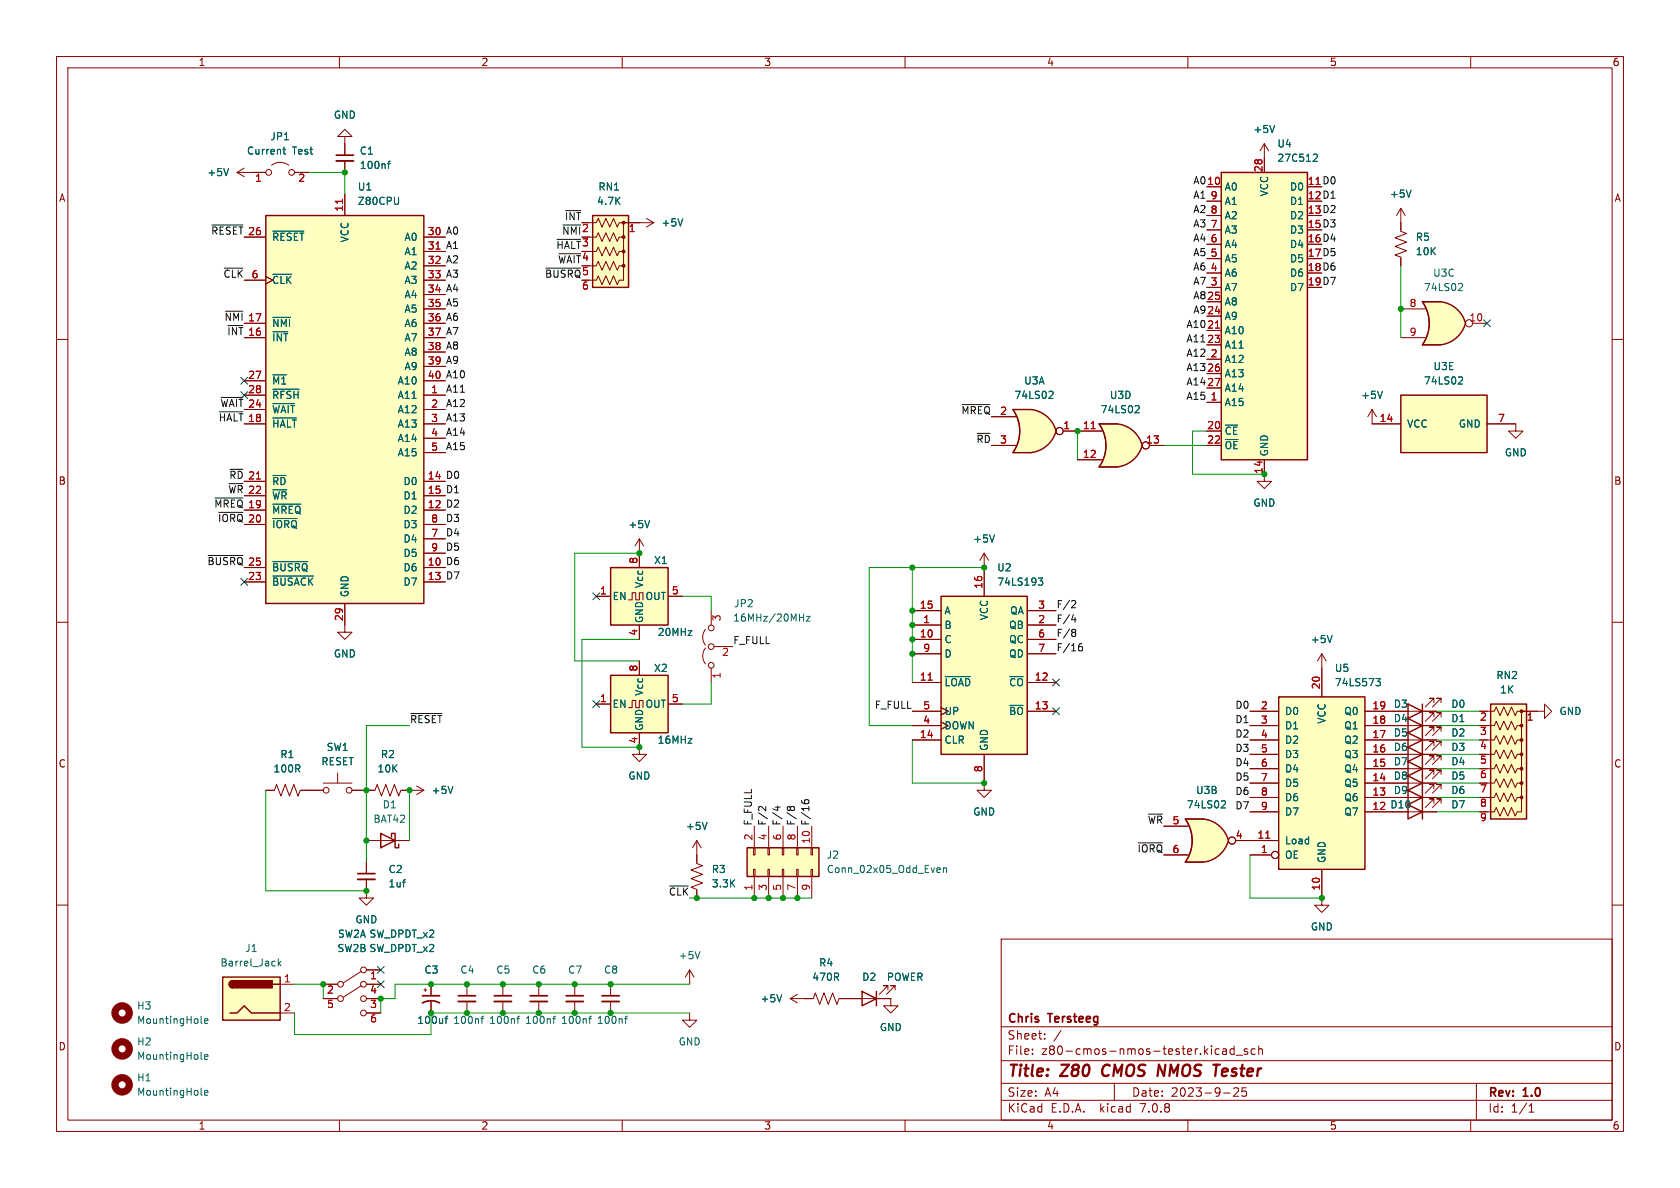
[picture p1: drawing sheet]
<svg xmlns="http://www.w3.org/2000/svg" width="297mm" height="210mm" viewBox="0 0 297 210" stroke-linecap="round" stroke-linejoin="round" font-family="sans-serif">
<g fill="none" stroke="#840000" stroke-width=".18">
<path d="M10 10h277v190h-277zM12 12h273v186h-273zM60 10v2M110 10v2M160 10v2M210 10v2M260 10v2M41.9 30.5h5.1M41.9 30.5l1.3 .7M43.2 29.7l-1.3 .8M48 29.2a2.54 2.54 0 0 1 3.1 0M52.1 30.5h2.5"/>
<path d="M61 24.1h1.2l-1.2-1.2-1.3 1.2h1.3v3.3M61 28.4v2.1M61 34.3v3.8M213.4 33h2.5M213.4 38.1h2.5M213.4 35.6h2.5M223.5 25.4l-.7 1.3M223.5 25.4v5.1M223.5 25.4l.8 1.3M247.6 36.8v4.1l1.1 .4-2.1 .7 2.1 .8-2.1 .8 2.1 .7-2.1 .8 1 .4v1.5M247.6 36.8l-.7 1.3M247.6 36.8l.8 1.3"/>
<path d="M10 60h2M43.2 59.7h3.8M43.2 57.2h3.8M43.2 41.9h3.8M43.2 49.5h3.8M47 48.9l1.3 .6-1.3 .7M74.9 59.7h3.8M74.9 57.2h3.8M74.9 41.9h3.8M74.9 44.5h3.8M74.9 47h3.8M74.9 49.5h3.8"/>
<path d="M74.9 52.1h3.8M74.9 54.6h3.8M213.4 58.4h2.5M213.4 55.9h2.5M213.4 53.3h2.5M213.4 50.8h2.5M213.4 48.3h2.5M213.4 45.7h2.5M213.4 43.2h2.5M213.4 40.6h2.5M285 60h2M43.2 69.9h3.8"/>
<path d="M43.2 74.9h3.8M43.2 72.4h3.8M43.2 67.3h3.8M74.9 69.9h3.8M74.9 74.9h3.8M74.9 72.4h3.8M74.9 67.3h3.8M74.9 62.2h3.8M74.9 64.8h3.8M74.9 77.5h3.8M213.4 71.1h2.5M213.4 63.5h2.5"/>
<path d="M213.4 76.2h2.5M213.4 78.7h2.5M213.4 61h2.5M213.4 66h2.5M213.4 68.6h2.5M242.6 74.9h5M262.9 74.9h5.1M43.2 90.2h3.8M43.2 85.1h3.8M43.2 87.6h3.8M43.2 92.7h3.8M74.9 90.2h3.8"/>
<path d="M74.9 85.1h3.8M74.9 87.6h3.8M74.9 92.7h3.8M74.9 80h3.8M74.9 95.3h3.8M74.9 97.8h3.8M113 97.8v2.5M174 97.8l-.8 1.3M174 97.8v2.5M174 97.8l.8 1.3M223.5 81.3v3.8h1.3l-1.3 1.3-1.3-1.3h1.3M10 110h2"/>
<path d="M43.2 100.3h3.8M43.2 102.9h3.8M61 106.7v5.1h1.2l-1.2 1.2-1.3-1.2h1.3M74.9 100.3h3.8M74.9 102.9h3.8M105.4 105.4h2.5M111.1 106h.7v-1.2h.6v1.2h.6v-1.2h.7v1.2M113 110.5v2.5M113 116.8v2.6M118.1 105.4h2.5M285 110h2M47 139.7h1.5l.4-1 .8 2 .7-2 .8 2 .7-2 .8 2 .4-1h4"/>
<path d="M57.1 138.4h5.1M59.7 136.7v1.7M62.2 139.7h4.1l.4-1 .7 2 .8-2 .8 2 .7-2 .8 2 .4-1h4M73.7 138.9l1.2 .8M74.9 139.7l-1.2 .8M105.4 124.5h2.5M111.1 125.1h.7v-1.3h.6v1.3h.6v-1.3h.7v1.3M113 129.5v2.6M118.1 124.5h2.5M174 138.4v1.3h1.3l-1.3 1.3-1.3-1.3h1.3M10 160h2M64.8 155.4v3.4h1.2l-1.2 1.2-1.3-1.2h1.3"/>
<path d="M64.8 148.6h7.6M64.8 152.4v2M123.2 148.6l-.8 1.3M123.2 148.6v2.5M123.2 148.6l.8 1.3M285 160h2M49.5 174h2.6M49.5 179.1h2.6M57.1 174h2.6M57.1 176.5h2.6M63.9 174.2l-3.2 2.1M63.9 171.7l-3.2 2"/>
<path d="M64.8 174h2.5M64.8 176.5h2.5M64.8 179.1h2.5M64.8 171.5h2.5M74.9 175h.5M75.2 174.8v.5M76.2 174v2M76.2 177v2.1M82.5 174v2M82.5 177v2.1M95.2 174v2M95.2 177v2.1"/>
<path d="M101.6 174v2M101.6 177v2.1M107.9 174v2M107.9 177v2.1M139.7 176.5h4.1l.3-1 .8 2 .8-2 .7 2 .8-2 .8 2 .3-1h9.2v1.3h1.2l-1.2 1.3-1.3-1.3h1.3M139.7 176.5l1.3 .8M141 175.8l-1.3 .7M157 175v-.8h-.8h.8l-1.6 1.6M158.2 175v-.8h-.7h.7l-1.5 1.6M177 166h108v32h-108zM60 198v2M110 198v2"/>
<path d="M160 198v2M177 194.5h108M177 191.5h108M177 187.5h108M177 181.5h108M182.5 186.3v.1M182.5 185.5v.1M184.7 183.6v.1M184.7 182.8v.1M187.6 182.1l-1.3 2M197 191.5v3M210 198v2"/>
<path d="M215.1 185.4l.4 .1M215.5 186.3l-.4 .1M216.2 185.5h.5l.1 .9M216.3 193.2h1.2M216.8 185.8h-.5a.29 .29 0 0 0-.2 .3 .29 .29 0 0 0 .2 .3l.5-.1M218.1 192.4l.6-.1 .2 .1 .1 .3-1 1.1h1M218.2 185.5l-.5-.1-.2 .3v.4l.1 .2h.6M218.2 184.9v1.5M218.5 186.5h1.2M220.3 192.3h-.7l-.1 .7 .2-.1h.5l.2 .3-.1 .5-.2 .1-.6-.1M220.5 185.5l-.3-.1-.2 .2v.2l.5 .2v.3h-.5M221.9 185.5l-.4-.1-.3 .3v.4l.1 .2h.6"/>
<path d="M222.5 185.5l.2-.1 .4 .1 .1 .9M222.5 184.9v1.5M260 198v2M261 191.5v6.5M270.3 196.6h.9M270.3 195.5l.4-.4v1.5"/>
<circle cx="47.5" cy="30.5" r=".51"/>
<circle cx="51.6" cy="30.5" r=".51"/>
<circle cx="57.7" cy="139.7" r=".51"/>
<circle cx="61.7" cy="139.7" r=".51"/>
<circle cx="60.2" cy="176.5" r=".51"/>
<circle cx="60.2" cy="174" r=".51"/>
<circle cx="64.3" cy="174" r=".51"/>
<circle cx="64.3" cy="176.5" r=".51"/>
<circle cx="64.3" cy="171.5" r=".51"/>
<circle cx="64.3" cy="179.1" r=".51"/>
</g>
<path d="M195.1 188.5a1.27 1.27 0 0 0 0 1.6M204.9 188.2l.9 2M216.8 188.9l-.6 .1-.2 .9 .3 .3h.3M217 189.4l-.9 .1" fill="none" stroke="#840000" stroke-width=".4"/>
<g fill="none" stroke="#006464" stroke-width=".18">
<path d="M40.4 29.8l-.4 1.3M50 26.4h.5M50.2 26v1.1l.3 .1M68.5 28.9h.5M69 28.5l-.3 .2v1.1M70.5 34.9l-.1 1.1M225.3 22.2l-.4 1.2M232.4 27.2l.4 .1 .1 .3-.8 .9h.8M249.5 33.6l-.5 1.3M48.2 56.1h3.2M48.2 40.9h5.5M48.2 48.5h3.3"/>
<path d="M48.2 73.9h4.2M48.2 71.3h3.9M48.2 66.3h2.4M48.2 68.8h4.7M258 66.6l.4 .1 .2 .3-.8 .9h.8M48.2 89.1h5M48.2 91.7h4.3M48.2 84h2.3M48.2 99.3h6.2M175.8 94.6l-.4 1.2M48.2 101.8h7.2M80.1 139l-.5 1.3"/>
<path d="M71.2 155.9h.5M71.5 155.5h.2M125 145.4l-.4 1.2M49.2 169.5v1.3M49.3 170.3l.4 .5M49.7 169.9l-.5 .5M79.2 179.6l-.3 .2v1.1M85.5 179.6l-.3 .2v1.1M98.2 179.6l-.3 .2v1.1M104.6 179.6l-.3 .2v1.1M110.9 179.6l-.3 .2v1.1M138.2 175.8l-.4 1.3"/>
<path d="M35.5 180.7l.2 .2M35.5 187.1l.2 .2M35.5 193.4l.2 .2M36.2 180.5l.6-.1-.1-.3h-.4l-.1 .2v.6h.5M36.2 186.8l.6-.1-.1-.2-.4-.1-.1 .2v.6h.5M36.2 193.2l.6-.1-.1-.3h-.4l-.1 .2v.6h.5M78.7 180.1h.5M85 180.1h.5M97.7 180.1h.5M104.1 180.1h.5M110.4 180.1h.5"/>
</g>
<path d="M59.4 28.4h3.1M63.2 155.4h3.1M81 177h3.1M93.7 177h3.1M100.1 177h3M106.4 177h3.1" fill="none" stroke="#840000" stroke-width=".33"/>
<path d="M59.4 27.4h3.1M63.2 154.4h3.1M74.7 177.3a3.2 3.2 0 0 1 3 0M74.7 176h3M81 176h3.1M93.7 176h3.1M100.1 176h3M106.4 176h3.1" fill="none" stroke="#840000" stroke-width=".3"/>
<g fill="#ffffc2" stroke="#ffffc2" stroke-width=".18">
<path d="M39.4 172.7h10.1v7.6h-10.1z"/>
<path d="M47 38.1h27.9v68.6h-27.9z"/>
<path d="M107.9 100.3h10.2v10.2h-10.2z"/>
<path d="M107.9 119.4h10.2v10.1h-10.2z"/>
<path d="M215.9 30.5h15.2v50.8h-15.2z"/>
<path d="M247.6 69.9h15.3v10.1h-15.3z"/>
<path d="M254.1 55.8l5 1.4a5.2 5.2 0 0 1-4.4 3.8z"/>
</g>
<g fill="none" stroke="#840000" stroke-width=".25">
<path d="M47 38.1h27.9v68.6h-27.9zM215.9 30.5h15.2v50.8h-15.2zM247.6 69.9h15.3v10.1h-15.3zM107.9 100.3h10.2v10.2h-10.2zM107.9 119.4h10.2v10.1h-10.2zM67.3 147.3l2.5 1.3-2.5 1.3zM69.2 148v-.7h.6v2.6h.7v-.7M39.4 172.7h10.1v7.6h-10.1zM40.6 179.1h1.3l1.3-1.3 1.2 1.3h5.1M41.1 173.4a.64 .64 0 0 0-.6 .6 .64 .64 0 0 0 .6 .6M48.3 174h1.2M152.4 175.3l2.5 1.2-2.5 1.3z"/>
<path d="M154.9 175.3v2.5"/>
</g>
<g fill="#840000" stroke="#840000" stroke-width=".25">
<path d="M40.7 173.5l.4-.1v1.2a.64 .64 0 0 1-.5-.4 .64 .64 0 0 1 .1-.7z"/>
<path d="M41.1 173.4h7v1.2h-7z"/>
</g>
<g fill="none" stroke="#840000" stroke-width="1.3">
<circle cx="21.6" cy="179.1" r="1.27"/>
<circle cx="21.6" cy="185.4" r="1.27"/>
<circle cx="21.6" cy="191.8" r="1.27"/>
</g>
<path d="M60.5 35.2v.8M77.1 44h.7M214.9 58h.7M45.3 84.7h.8" fill="none" stroke="#a90000" stroke-width=".18"/>
<path d="M251.5 53.3h3.1M251.5 61h3.1" fill="none" stroke="#ffffc2" stroke-width=".18"/>
<path d="M251.5 53.3h3.1v7.7h-3.1a6.7 6.7 0 0 0 0-7.7z" fill="#ffffc2"/>
<g fill="#ffffc2" stroke="#ffffc2" stroke-width=".18">
<path d="M254.7 53.3a5.1 5.1 0 0 1 4.4 3.9l-5 1.3z"/>
<path d="M104.8 38.1h6.3v12.7h-6.3z"/>
<path d="M181.7 74.8l5 1.4a5.2 5.2 0 0 1-4.4 3.8z"/>
</g>
<path d="M104.8 38.1h6.3v12.7h-6.3zM254.6 53.3h-3.1a6.6 6.6 0 0 1 0 7.7h3.1M254.7 53.3a5.1 5.1 0 0 1 4.4 3.9 5.2 5.2 0 0 1-4.4 3.8" fill="none" stroke="#840000" stroke-width=".25"/>
<g fill="none" stroke="#840000" stroke-width=".18">
<path d="M104.1 39.4h1.3l.4-.8 .6 1.5 .7-1.5 .7 1.5 .7-1.5 .6 1.5 .4-.7h.7v10.1h-.7l-.4 .8-.6-1.5-.7 1.5-.7-1.5-.7 1.5-.6-1.5-.4 .7h-1.3M110.5 39.4h2.5M104.1 41.9h1.3l.4-.8 .6 1.6 .7-1.6 .7 1.6 .7-1.6 .6 1.6 .4-.8h.7M104.1 44.5h1.3l.4-.8 .6 1.5 .7-1.5 .7 1.5 .7-1.5 .6 1.5 .4-.7h.7M104.1 47h1.3l.4-.8 .6 1.6 .7-1.6 .7 1.6 .7-1.6 .6 1.6 .4-.8h.7M247.6 54.6h4.4M247.6 59.7h4.4M254.6 53.3h-3.1a6.6 6.6 0 0 1 0 7.7h3.1M260.3 57.2h2.6M242.6 72.4l-.8 1.3M242.6 72.4v2.5M242.6 72.4l.7 1.3"/>
<path d="M268 74.9v1.3h1.2l-1.2 1.3-1.3-1.3h1.3"/>
<circle cx="259.7" cy="57.1" r=".63"/>
</g>
<path d="M258 50.1l.4 .1 .2 .3-.8 .9h.8M244.4 69.2l-.4 1.2" fill="none" stroke="#006464" stroke-width=".18"/>
<g fill="#840000" stroke="#840000" stroke-width=".18">
<circle cx="110.2" cy="39.4" r=".25"/>
<circle cx="110.2" cy="41.9" r=".25"/>
<circle cx="110.2" cy="44.4" r=".25"/>
<circle cx="110.2" cy="47" r=".25"/>
</g>
<path d="M179.1 72.4h3.1M179.1 80h3.1" fill="none" stroke="#ffffc2" stroke-width=".18"/>
<path d="M179.1 72.4h3.1v7.6h-3.1a6.7 6.7 0 0 0 0-7.6z" fill="#ffffc2"/>
<g fill="#ffffc2" stroke="#ffffc2" stroke-width=".18">
<path d="M182.3 72.4a5.1 5.1 0 0 1 4.4 3.8l-5 1.3z"/>
<path d="M196.9 77.4l5 1.3a5.2 5.2 0 0 1-4.4 3.9z"/>
</g>
<path d="M182.2 72.4h-3.1a6.6 6.6 0 0 1 0 7.6h3.1M182.3 72.4a5.1 5.1 0 0 1 4.4 3.8 5.2 5.2 0 0 1-4.4 3.8M248.9 124.5l2.6 1.2-2.6 1.3zM251.5 124.5v2.5" fill="none" stroke="#840000" stroke-width=".25"/>
<g fill="none" stroke="#840000" stroke-width=".18">
<path d="M175.3 73.7h4.3M175.3 78.7h4.3M182.2 72.4h-3.1a6.6 6.6 0 0 1 0 7.6h3.1M188 76.2h2.5M248.9 125.7h5.1M253.5 124.2v-.8h-.8h.8l-1.5 1.6M254.8 124.2v-.8h-.8h.8l-1.6 1.6"/>
<circle cx="187.3" cy="76.2" r=".63"/>
</g>
<path d="M185.6 69.2h.5l.1 .3-.8 .9h.8" fill="none" stroke="#006464" stroke-width=".18"/>
<path d="M194.3 74.9h3.2M194.3 82.6h3.2" fill="none" stroke="#ffffc2" stroke-width=".18"/>
<path d="M194.3 74.9h3.2v7.7h-3.2a6.7 6.7 0 0 0 0-7.7z" fill="#ffffc2"/>
<g fill="#ffffc2" stroke="#ffffc2" stroke-width=".18">
<path d="M197.5 74.9a5.1 5.1 0 0 1 4.4 3.8l-4.9 1.3z"/>
<path d="M166.4 105.4h15.2v28h-15.2z"/>
<path d="M263.5 124.5h6.4v20.3h-6.4z"/>
<path d="M212.2 147.2l5 1.4a5.2 5.2 0 0 1-4.4 3.8z"/>
</g>
<path d="M197.5 74.9h-3.2a6.6 6.6 0 0 1 0 7.7h3.2M197.5 74.9a5.1 5.1 0 0 1 4.4 3.8 5.2 5.2 0 0 1-4.4 3.9M166.4 105.4h15.2v28h-15.2zM248.9 132.1l2.6 1.3-2.6 1.2zM248.9 129.5l2.6 1.3-2.6 1.3zM248.9 134.6l2.6 1.3-2.6 1.3zM248.9 139.7l2.6 1.3-2.6 1.2zM248.9 137.2l2.6 1.2-2.6 1.3zM248.9 127l2.6 1.3-2.6 1.2zM251.5 127v17.8M263.5 124.5h6.4v20.3h-6.4zM248.9 142.2l2.6 1.3-2.6 1.3z" fill="none" stroke="#840000" stroke-width=".25"/>
<g fill="none" stroke="#840000" stroke-width=".18">
<path d="M113 39.4h2.6M114.3 38.6l1.3 .8M115.6 39.4l-1.3 .7M190.5 76.2h4.3M197.5 74.9h-3.2a6.6 6.6 0 0 1 0 7.7h3.2M203.2 78.7h2.5M190.5 81.3h4.3M161.3 110.5h5.1M161.3 113h5.1M161.3 108h5.1M161.3 115.6h5.1M174 100.3v5.1"/>
<path d="M181.6 110.5h5.1M181.6 113h5.1M181.6 108h5.1M181.6 115.6h5.1M233.7 115.6l-.8 1.2M233.7 115.6v2.5M233.7 115.6l.7 1.2M161.3 130.8h5.1M161.3 120.7h5.1M161.3 125.7h5.1M161.3 128.3h5.1M166.4 127.6l1.2 .7-1.2 .6"/>
<path d="M166.4 125.1l1.2 .6-1.2 .7M174 133.4v5M181.6 120.7h5.1M181.6 125.7h5.1M248.9 133.4h5.1M248.9 130.8h5.1M248.9 135.9h5.1M248.9 138.4h5.1M248.9 128.3h5.1M253.5 131.8v-.7h-.8h.8l-1.5 1.5M253.5 129.3v-.8h-.8h.8l-1.5 1.5M253.5 134.4v-.8h-.8h.8l-1.5 1.5"/>
<path d="M253.5 139.4v-.7h-.8h.8l-1.5 1.5M253.5 136.9v-.8h-.8h.8l-1.5 1.6M253.5 126.7v-.7h-.8h.8l-1.5 1.5M254.8 131.8v-.7h-.8h.8l-1.6 1.5M254.8 129.3v-.8h-.8h.8l-1.6 1.5M254.8 134.4v-.8h-.8h.8l-1.6 1.5M254.8 139.4v-.7h-.8h.8l-1.6 1.5M254.8 136.9v-.8h-.8h.8l-1.6 1.6M254.8 126.7v-.7h-.8h.8l-1.6 1.5M261.6 125.7h2.6l.3-.7 .7 1.5 .7-1.5 .6 1.5 .7-1.5 .7 1.5 .3-.8h.8v17.8h-.8l-.3 .8-.7-1.6-.7 1.6-.6-1.6-.7 1.6-.7-1.6-.3 .8h-1.3M262.9 128.3h1.3l.3-.8 .7 1.5 .7-1.5 .6 1.5 .7-1.5 .7 1.5 .3-.7h.8M262.9 130.8h1.3l.3-.8 .7 1.6 .7-1.6 .6 1.6 .7-1.6 .7 1.6 .3-.8h.8"/>
<path d="M262.9 133.4h1.3l.3-.8 .7 1.5 .7-1.5 .6 1.5 .7-1.5 .7 1.5 .3-.7h.8M262.9 135.9h1.3l.3-.8 .7 1.6 .7-1.6 .6 1.6 .7-1.6 .7 1.6 .3-.8h.8M262.9 138.4h1.3l.3-.7 .7 1.5 .7-1.5 .6 1.5 .7-1.5 .7 1.5 .3-.8h.8M269.2 125.7h3.8v-1.2l1.3 1.2-1.3 1.3v-1.3M248.9 141h5.1M248.9 143.5h5.1M253.5 142v-.8h-.8h.8l-1.5 1.5M254.8 142v-.8h-.8h.8l-1.6 1.5M262.9 141h1.3l.3-.8 .7 1.5 .7-1.5 .6 1.5 .7-1.5 .7 1.5 .3-.7h.8M121.9 179.1v1.2h1.3l-1.3 1.3-1.3-1.3h1.3M121.9 171.5l-.7 1.2M121.9 171.5v2.5"/>
<path d="M121.9 171.5l.8 1.2"/>
<circle cx="202.6" cy="78.7" r=".63"/>
</g>
<path d="M192.9 75.8h.7M164.1 120.2h.7" fill="none" stroke="#a90000" stroke-width=".18"/>
<path d="M120.7 38.7l-.4 1.2M200.9 71.7l.4 .1 .1 .3-.8 .9h.8M167.1 119.6h4.5M183.6 102.2h.7l-.4 .5 .4 .1v.4l-.2 .2h-.4M235.5 112.3l-.4 1.3M123.7 168.2l-.4 1.3" fill="none" stroke="#006464" stroke-width=".18"/>
<g fill="#840000" stroke="#840000" stroke-width=".18">
<circle cx="269" cy="125.7" r=".25"/>
<circle cx="269" cy="128.3" r=".25"/>
<circle cx="269" cy="130.8" r=".25"/>
<circle cx="269" cy="133.3" r=".25"/>
<circle cx="269" cy="135.9" r=".25"/>
<circle cx="269" cy="138.4" r=".25"/>
<circle cx="269" cy="141" r=".25"/>
</g>
<path d="M209.5 152.4h3.2M209.5 144.8h3.2" fill="none" stroke="#ffffc2" stroke-width=".18"/>
<path d="M209.5 144.8h3.2v7.6h-3.2a6.7 6.7 0 0 0 0-7.6z" fill="#ffffc2"/>
<g fill="#ffffc2" stroke="#ffffc2" stroke-width=".18">
<path d="M212.8 144.8a5.1 5.1 0 0 1 4.4 3.8l-5 1.3z"/>
<path d="M226.1 123.2h15.2v30.5h-15.2z"/>
<path d="M132.1 149.9h12.7v5h-12.7z"/>
</g>
<path d="M226.1 123.2h15.2v30.5h-15.2zM132.1 149.9h12.7v5h-12.7zM212.7 144.8h-3.2a6.6 6.6 0 0 1 0 7.6h3.2M212.8 144.8a5.1 5.1 0 0 1 4.4 3.8 5.2 5.2 0 0 1-4.4 3.8" fill="none" stroke="#840000" stroke-width=".25"/>
<g fill="none" stroke="#840000" stroke-width=".18">
<path d="M44.4 30.5h2.6M52.1 30.5h2.5M61 25.4v2M61 28.4v2.1M61 34.3v3.8M110.5 39.4h2.5M213.4 33h2.5M213.4 38.1h2.5M213.4 35.6h2.5M223.5 27.9v2.6M247.6 39.4v1.2M43.2 59.7h3.8"/>
<path d="M43.2 57.2h3.8M43.2 41.9h3.8M43.2 49.5h3.8M47 48.9l1.3 .6-1.3 .7M74.9 59.7h3.8M74.9 57.2h3.8M74.9 41.9h3.8M74.9 44.5h3.8M74.9 47h3.8M74.9 49.5h3.8M74.9 52.1h3.8M74.9 54.6h3.8"/>
<path d="M213.4 58.4h2.5M213.4 55.9h2.5M213.4 53.3h2.5M213.4 50.8h2.5M213.4 48.3h2.5M213.4 45.7h2.5M213.4 43.2h2.5M213.4 40.6h2.5M247.6 45.7v1.3M43.2 74.9h3.8M43.2 69.9h3.8M43.2 72.4h3.8"/>
<path d="M43.2 67.3h3.8M74.9 74.9h3.8M74.9 69.9h3.8M74.9 72.4h3.8M74.9 67.3h3.8M74.9 62.2h3.8M74.9 64.8h3.8M74.9 77.5h3.8M175.3 73.7h4.3M175.3 78.7h4.3M188 76.2h6.8M203.2 78.7h2.5"/>
<path d="M213.4 76.2h2.5M213.4 78.7h2.5M213.4 71.1h2.5M213.4 63.5h2.5M213.4 61h2.5M213.4 66h2.5M213.4 68.6h2.5M242.6 74.9h5M262.9 74.9h5.1M43.2 90.2h3.8M43.2 85.1h3.8M43.2 87.6h3.8"/>
<path d="M43.2 92.7h3.8M74.9 90.2h3.8M74.9 85.1h3.8M74.9 87.6h3.8M74.9 92.7h3.8M74.9 80h3.8M74.9 95.3h3.8M74.9 97.8h3.8M113 95.3l-.7 1.2M113 95.3v5M113 95.3l.8 1.2M190.5 81.3h4.3"/>
<path d="M223.5 81.3v2.5M43.2 100.3h3.8M43.2 102.9h3.8M61 106.7v3.8M74.9 100.3h3.8M74.9 102.9h3.8M105.4 105.4h2.5M113 110.5v2.5M113 116.8v2.6M118.1 105.4h2.5M124.7 114.6a2.26 2.26 0 0 0 0 2.7M124.7 111.3a2.26 2.26 0 0 0 0 2.7"/>
<path d="M125.7 108v2.5M125.7 118.1v2.6M126.2 114.3h3.3M161.3 110.5h5.1M161.3 113h5.1M161.3 108h5.1M161.3 115.6h5.1M174 100.3v5.1M181.6 110.5h5.1M181.6 113h5.1M181.6 108h5.1M181.6 115.6h5.1"/>
<path d="M233.7 118.1v5.1M47 139.7h1.3M53.3 139.7h3.8M62.2 139.7h3.8M71.1 139.7h1.3M105.4 124.5h2.5M113 129.5v3.9h1.3l-1.3 1.2-1.2-1.2h1.2M118.1 124.5h2.5M161.3 130.8h5.1M161.3 128.3h5.1M161.3 125.7h5.1M161.3 120.7h5.1"/>
<path d="M166.4 127.6l1.2 .7-1.2 .6M166.4 125.1l1.2 .6-1.2 .7M174 133.4v5M181.6 125.7h5.1M181.6 120.7h5.1M221 138.4h5.1M221 135.9h5.1M221 133.4h5.1M221 130.8h5.1M221 128.3h5.1M221 125.7h5.1M241.3 138.4h5.1"/>
<path d="M241.3 135.9h5.1M241.3 133.4h5.1M241.3 130.8h5.1M241.3 128.3h5.1M241.3 125.7h5.1M251.5 138.4h2.5M251.5 135.9h2.5M251.5 133.4h2.5M251.5 130.8h2.5M251.5 128.3h2.5M251.5 125.7h2.5M261.6 125.7h1.3"/>
<path d="M269.2 125.7h2.6M64.8 152.4v2M64.8 155.4v2.1M123.2 151.1v1.6l1 .3-2 .8 2 .8-2 .7 2 .8-2 .7 1 .4M133.2 153.7h.3v1.2h-.3zM133.2 149.9h.3v1.2h-.3zM133.3 146.1v3.8M133.3 154.9v3.9M135.8 153.7h.2v1.2h-.2zM135.8 149.9h.2v1.2h-.2zM135.9 146.1v3.8M135.9 154.9v3.9"/>
<path d="M138.3 153.7h.3v1.2h-.3zM138.3 149.9h.3v1.2h-.3zM138.4 146.1v3.8M138.4 154.9v3.9M140.8 153.7h.3v1.2h-.3zM140.8 149.9h.3v1.2h-.3zM141 146.1v3.8M141 154.9v3.9M143.4 153.7h.2v1.2h-.2zM143.4 149.9h.2v1.2h-.2zM143.5 146.1v3.8M143.5 154.9v3.9"/>
<path d="M205.7 146.1h4.4M205.7 151.1h4.4M212.7 144.8h-3.2a6.6 6.6 0 0 1 0 7.6h3.2M218.4 148.6h7.7M221 151.1h3.8M221 143.5h5.1M221 141h5.1M233.7 153.7v6.3h1.2l-1.2 1.3-1.3-1.3h1.3M241.3 143.5h5.1M241.3 141h5.1M251.5 143.5h2.5M251.5 141h2.5"/>
<path d="M57.1 174h2.6M57.1 176.5h2.6M64.8 174h2.5M64.8 176.5h2.5M64.8 179.1h2.5M64.8 171.5h2.5M76.2 174v2M76.2 177v2.1M88.9 174v2M88.9 177v2.1M142.2 176.5h1.3M148.6 176.5h3.8"/>
<path d="M154.9 176.5h2.6"/>
<circle cx="187.3" cy="76.2" r=".63"/>
<circle cx="202.6" cy="78.7" r=".63"/>
<circle cx="125.7" cy="111" r=".51"/>
<circle cx="125.7" cy="114.3" r=".51"/>
<circle cx="125.7" cy="117.6" r=".51"/>
<circle cx="217.8" cy="148.6" r=".63"/>
<circle cx="225.4" cy="151.1" r=".63"/>
</g>
<g fill="none" stroke="#006464" stroke-width=".18">
<path d="M40.4 29.8l-.4 1.3M50 26.4h.5M50.2 26v1.1l.3 .1M68.5 28.9h.5M69 28.5l-.3 .2v1.1M70.5 34.9l-.1 1.1M120.7 38.7l-.4 1.2M225.3 22.2l-.4 1.2M232.4 27.2l.4 .1 .1 .3-.8 .9h.8M249.5 33.6l-.5 1.3M48.2 56.1h3.2M48.2 40.9h5.5"/>
<path d="M48.2 48.5h3.3M48.2 73.9h4.2M48.2 71.3h3.9M48.2 66.3h2.4M48.2 68.8h4.7M185.6 69.2h.5l.1 .3-.8 .9h.8M200.9 71.7l.4 .1 .1 .3-.8 .9h.8M244.4 69.2l-.4 1.2M258 66.6l.4 .1 .2 .3-.8 .9h.8M48.2 89.1h5M48.2 91.7h4.3M48.2 84h2.3"/>
<path d="M48.2 99.3h6.2M114.8 92l-.4 1.3M175.8 94.6l-.4 1.2M48.2 101.8h7.2M141.3 109.1h.8M142.1 108.5v1.3M142.6 109h.6l-.6 .8h.6M167.1 119.6h4.5M183.6 102.2h.7l-.4 .5 .4 .1v.4l-.2 .2h-.4M235.5 112.3l-.4 1.3M243.2 120h.8l-.4 .4 .4 .2v.4l-.2 .2h-.4M80.1 139l-.5 1.3"/>
<path d="M71.2 155.9h.5M71.5 155.5h.2M125 145.4l-.4 1.2M165.8 153.4l.4 .1v.2l-.6 .1M166.2 154.2h-.4M166.8 153.5l.2-.1 .3 .1v.7M166.8 153.4v.8M216.1 141.5l.4 .1 .2 .3-.8 .9h.8M79.2 179.6l-.3 .2v1.1M91.9 179.6l-.3 .2v1.1M138.2 175.8l-.4 1.3M78.7 180.1h.5"/>
<path d="M91.4 180.1h.5"/>
</g>
<path d="M60.5 35.2v.8M77.1 44h.7M214.9 58h.7M192.9 75.8h.7M45.3 84.7h.8M164.1 120.2h.7M223.8 148.2h.7" fill="none" stroke="#a90000" stroke-width=".18"/>
<path d="M87.4 177h3" fill="none" stroke="#840000" stroke-width=".33"/>
<path d="M87.4 176h3" fill="none" stroke="#840000" stroke-width=".3"/>
<g fill="none" stroke="#0f0f0f" stroke-width=".18">
<path d="M37.5 39.8h5.5M99.5 39.8h3.1M39.6 47.4h3.4M39.8 55h3.2M96.5 47.4h6.1M98.5 42.3h4.1M98.8 44.9h3.8M38.8 72.8h4.2M39.1 70.3h3.9M170.1 71.5h4.9M36.8 98.2h6.2M38 88h5"/>
<path d="M38.7 90.6h4.3M189.5 109.6h.7M189.6 106.2h.5l.1 .3-.8 .9h.8M189.7 111.2h.2l.3 .3-.3 .3M189.7 111.8h.2M189.9 111.8l.3 .2v.3l-.3 .2h-.2M190.1 109.1v.9M190.7 114.4l.4-.1 .3 .2-.1 .5-.4 .1-.2-.2M191.3 113.8h-.4l-.2 .3M72.6 126.1h5.5M118.4 156.6h3.3M135.4 142.6v.7l-.9-.7-.3 .1-.1 .4"/>
<path d="M137.1 142.7h.8M137.5 142.5v.8M139.7 142.8l-.3-.2-.2 .1v.3M139.7 142.8l.3-.2h.2l.3 .2v.2M139.7 142.8v.2M141.7 141.5l.1 .3 .2 .2M142.3 142l-.1-.4 .3-.2 .4 .1 .1 .3-.1 .2M201.2 149h4.3"/>
</g>
<g fill="none" stroke="#009600" stroke-width=".18">
<path d="M54.6 30.5h6.4v3.8M247.6 47v12.7M190.5 76.2v5.1M205.7 78.7h7.7M213.4 76.2h-2.6v7.6h12.7M113 97.8h-11.4v19h11.4M113 113h-10.1v19.1h10.1M120.6 105.4h5.1v2.6M161.3 100.3v20.4M174 100.3h-20.3v28h7.6M47 139.7v17.8h17.8M72.4 128.3h-7.6v24.1"/>
<path d="M72.4 139.7v8.9M125.7 120.7v3.8h-5.1M161.3 130.8v7.6h12.7M254 138.4h7.6M254 128.3h7.6M254 133.4h7.6M254 130.8h7.6M254 135.9h7.6M254 125.7h7.6M123.2 158.8h20.3M221 151.1v7.7h12.7M254 143.5h7.6"/>
<path d="M254 141h7.6M52.1 179.1v3.8h24.1v-3.8h45.7M52.1 174h5v2.5M121.9 174h-52.1v2.5h-2.5v2.6"/>
</g>
<g fill="none" stroke="#000084" stroke-width=".18">
<path d="M262.3 56.5l1.2 1.3M263.5 56.5l-1.2 1.3M42.6 66.7l1.2 1.2M42.6 69.2l1.2 1.3M43.8 66.7l-1.2 1.2M43.8 69.2l-1.2 1.3M42.6 102.3l1.2 1.2M43.8 102.3l-1.2 1.2M104.8 104.8l1.2 1.2M106 104.8l-1.2 1.2M104.8 123.9l1.2 1.2M106 123.9l-1.2 1.2"/>
<path d="M186.1 120l1.2 1.3M186.1 125.1l1.2 1.2M187.3 120l-1.2 1.3M187.3 125.1l-1.2 1.2M66.7 170.8l1.2 1.3M66.7 173.4l1.2 1.2M67.9 170.8l-1.2 1.3M67.9 173.4l-1.2 1.2"/>
</g>
<g fill="#009600" stroke="#009600" stroke-width=".18">
<circle cx="113" cy="97.8" r=".46"/>
<circle cx="64.8" cy="157.5" r=".46"/>
<circle cx="64.8" cy="148.6" r=".46"/>
<circle cx="57.1" cy="174" r=".46"/>
<circle cx="113" cy="132.1" r=".46"/>
<circle cx="64.8" cy="139.7" r=".46"/>
<circle cx="72.4" cy="139.7" r=".46"/>
<circle cx="161.3" cy="108" r=".46"/>
<circle cx="161.3" cy="110.5" r=".46"/>
<circle cx="161.3" cy="100.3" r=".46"/>
<circle cx="161.3" cy="113" r=".46"/>
<circle cx="190.5" cy="76.2" r=".46"/>
<circle cx="174" cy="100.3" r=".46"/>
<circle cx="107.9" cy="174" r=".46"/>
<circle cx="88.9" cy="179.1" r=".46"/>
<circle cx="82.5" cy="179.1" r=".46"/>
<circle cx="88.9" cy="174" r=".46"/>
<circle cx="101.6" cy="179.1" r=".46"/>
<circle cx="107.9" cy="179.1" r=".46"/>
<circle cx="82.5" cy="174" r=".46"/>
<circle cx="76.2" cy="174" r=".46"/>
<circle cx="76.2" cy="179.1" r=".46"/>
<circle cx="67.3" cy="176.5" r=".46"/>
<circle cx="101.6" cy="174" r=".46"/>
<circle cx="95.2" cy="174" r=".46"/>
<circle cx="95.2" cy="179.1" r=".46"/>
<circle cx="133.3" cy="158.8" r=".46"/>
<circle cx="233.7" cy="158.8" r=".46"/>
<circle cx="247.6" cy="54.6" r=".46"/>
<circle cx="223.5" cy="83.8" r=".46"/>
<circle cx="61" cy="30.5" r=".46"/>
<circle cx="174" cy="138.4" r=".46"/>
<circle cx="161.3" cy="115.6" r=".46"/>
<circle cx="135.9" cy="158.8" r=".46"/>
<circle cx="138.4" cy="158.8" r=".46"/>
<circle cx="141" cy="158.8" r=".46"/>
</g>
<g font-size="2.8" fill="#840000">
<text x="178" y="190.9">Title:</text>
<text x="187.7" y="190.9">Z80</text>
<text x="195.7" y="190.9">CMOS</text>
<text x="206.3" y="190.9">NMOS</text>
<text x="217" y="190.9">Tester</text>
</g>
<g font-size="2.1" fill="#840000">
<text x="178" y="184">Sheet:</text>
<text x="178" y="181.2">Chris</text>
<text x="185.5" y="181.2">Tersteeg</text>
<text x="178" y="186.7">File:</text>
<text x="184.1" y="186.7">z80-cmos-nmos-tester.kicad_sch</text>
<text x="178" y="196.9">KiCad</text>
<text x="178" y="194.1">Size:</text>
<text x="184.7" y="194.1">A4</text>
<text x="185.7" y="196.9">E.D.A.</text>
<text x="194.6" y="196.9">kicad</text>
<text x="200" y="194.1">Date:</text>
<text x="201.8" y="196.9">7.0.8</text>
<text x="207" y="194.1">2023-9-25</text>
<text x="263" y="194.3">Rev:</text>
<text x="263" y="196.9">Id:</text>
<text x="267.1" y="196.9">1/1</text>
<text x="269.4" y="194.3">1.0</text>
</g>
<g font-size="1.8" fill="#840000">
<text x="35" y="11.9">1</text>
<text x="85" y="11.9">2</text>
<text x="135" y="11.9">3</text>
<text x="185" y="11.9">4</text>
<text x="235" y="11.9">5</text>
<text x="285" y="11.9">6</text>
<text x="10.3" y="35.9">A</text>
<text x="231.1" y="35.3">12 D1</text>
<text x="285.3" y="35.9">A</text>
<text x="99.8" y="39">~{INT}</text>
<text x="102.8" y="41.4">2</text>
<text x="231.1" y="37.8">13 D2</text>
<text x="231.1" y="40.4">15 D3</text>
<text x="102.8" y="43.9">3</text>
<text x="102.8" y="46.4">4</text>
<text x="231.1" y="42.9">16 D4</text>
<text x="231.1" y="45.5">17 D5</text>
<text x="102.8" y="49">5</text>
<text x="231.1" y="48">18 D6</text>
<text x="231.1" y="50.5">19 D7</text>
<text x="10.3" y="85.9">B</text>
<text x="285.3" y="85.9">B</text>
<text x="246.3" y="125.3">D3</text>
<text x="246.3" y="130.4">D5</text>
<text x="246.3" y="127.9">D4</text>
<text x="261.5" y="127.7">2</text>
<text x="261.5" y="130.3">3</text>
<text x="10.3" y="135.9">C</text>
<text x="246.3" y="132.9">D6</text>
<text x="246.3" y="135.5">D7</text>
<text x="261.5" y="132.8">4</text>
<text x="261.5" y="135.3">5</text>
<text x="261.5" y="137.9">6</text>
<text x="285.3" y="135.9">C</text>
<text x="246.3" y="140.6">D9</text>
<text x="246.3" y="138">D8</text>
<text x="261.5" y="140.4">7</text>
<text x="261.5" y="143">8</text>
<text x="10.3" y="185.9">D</text>
<text x="285.3" y="185.9">D</text>
<text x="35" y="199.9">1</text>
<text x="85" y="199.9">2</text>
<text x="135" y="199.9">3</text>
<text x="185" y="199.9">4</text>
<text x="235" y="199.9">5</text>
<text x="285" y="199.9">6</text>
</g>
<g font-size="1.8" fill="#006464">
<text x="58.9" y="21.2">GND</text>
<text x="221.5" y="23.7">+5V</text>
<text x="43.6" y="27.5">Current</text>
<text x="47.7" y="25">JP1</text>
<text x="51.7" y="27.5">Test</text>
<text x="63.5" y="27.5">C1</text>
<text x="225.7" y="26.3">U4</text>
<text x="225.7" y="28.8">27C512</text>
<text x="36.6" y="31.3">+5V</text>
<text x="63.2" y="33.9">U1</text>
<text x="63.5" y="30.1">100nf</text>
<text x="105.7" y="33.9">RN1</text>
<text x="216.4" y="33.9">A0</text>
<text x="224.4" y="34.8" transform="rotate(-90 224.4 34.8)">VCC</text>
<text x="227.9" y="33.9">D0</text>
<text x="245.6" y="35.2">+5V</text>
<text x="63.2" y="36.4">Z80CPU</text>
<text x="105.4" y="36.4">4.7K</text>
<text x="116.8" y="40.2">+5V</text>
<text x="216.4" y="41.5">A3</text>
<text x="216.4" y="39">A2</text>
<text x="216.4" y="36.4">A1</text>
<text x="227.9" y="36.4">D1</text>
<text x="227.9" y="39">D2</text>
<text x="227.9" y="41.5">D3</text>
<text x="48" y="42.8">~{RESET}</text>
<text x="61.8" y="42.9" transform="rotate(-90 61.8 42.9)">VCC</text>
<text x="71.4" y="42.8">A0</text>
<text x="71.4" y="45.3">A1</text>
<text x="71.4" y="47.9">A2</text>
<text x="216.4" y="46.6">A5</text>
<text x="216.4" y="44">A4</text>
<text x="227.9" y="44">D4</text>
<text x="227.9" y="46.6">D5</text>
<text x="250.2" y="42.8">R5</text>
<text x="250.2" y="45.3">10K</text>
<text x="48" y="50.4">~{CLK}</text>
<text x="71.4" y="50.4">A3</text>
<text x="71.4" y="52.9">A4</text>
<text x="216.4" y="51.7">A7</text>
<text x="216.4" y="49.1">A6</text>
<text x="227.9" y="49.1">D6</text>
<text x="227.9" y="51.7">D7</text>
<text x="251.6" y="51.7">74LS02</text>
<text x="253.3" y="49.1">U3C</text>
<text x="48" y="58">~{NMI}</text>
<text x="71.4" y="55.5">A5</text>
<text x="71.4" y="58">A6</text>
<text x="216.4" y="59.3">A10</text>
<text x="216.4" y="56.7">A9</text>
<text x="216.4" y="54.2">A8</text>
<text x="48" y="60.6">~{INT}</text>
<text x="71.4" y="60.6">A7</text>
<text x="71.4" y="63.1">A8</text>
<text x="71.4" y="65.6">A9</text>
<text x="216.4" y="64.4">A12</text>
<text x="216.4" y="61.8">A11</text>
<text x="253.3" y="65.6">U3E</text>
<text x="48" y="68.2">~{M1}</text>
<text x="48" y="70.7">~{RFSH}</text>
<text x="70.2" y="70.7">A11</text>
<text x="70.2" y="68.2">A10</text>
<text x="179.2" y="70.7">74LS02</text>
<text x="181" y="68.2">U3A</text>
<text x="196.1" y="70.7">U3D</text>
<text x="216.4" y="72">A15</text>
<text x="216.4" y="66.9">A13</text>
<text x="216.4" y="69.4">A14</text>
<text x="240.5" y="70.7">+5V</text>
<text x="251.6" y="68.2">74LS02</text>
<text x="48" y="75.8">~{HALT}</text>
<text x="48" y="73.3">~{WAIT}</text>
<text x="70.2" y="73.3">A12</text>
<text x="70.2" y="75.8">A13</text>
<text x="194.5" y="73.3">74LS02</text>
<text x="216.4" y="77.1">~{CE}</text>
<text x="248.7" y="75.8">VCC</text>
<text x="257.8" y="75.8">GND</text>
<text x="70.2" y="78.3">A14</text>
<text x="70.2" y="80.9">A15</text>
<text x="216.4" y="79.6">~{OE}</text>
<text x="224.4" y="80.8" transform="rotate(-90 224.4 80.8)">GND</text>
<text x="265.9" y="80.9">GND</text>
<text x="48" y="86">~{RD}</text>
<text x="48" y="88.5">~{WR}</text>
<text x="71.2" y="86">D0</text>
<text x="71.2" y="88.5">D1</text>
<text x="221.5" y="89.8">GND</text>
<text x="48" y="91">~{MREQ}</text>
<text x="48" y="93.6">~{IORQ}</text>
<text x="71.2" y="91">D2</text>
<text x="71.2" y="93.6">D3</text>
<text x="111" y="93.6">+5V</text>
<text x="48" y="101.2">~{BUSRQ}</text>
<text x="71.2" y="101.2">D6</text>
<text x="71.2" y="96.1">D4</text>
<text x="71.2" y="98.7">D5</text>
<text x="115.5" y="99.9">X1</text>
<text x="172" y="96.1">+5V</text>
<text x="176.2" y="101.2">U2</text>
<text x="48" y="103.7">~{BUSACK}</text>
<text x="61.8" y="105.7" transform="rotate(-90 61.8 105.7)">GND</text>
<text x="71.2" y="103.7">D7</text>
<text x="108.2" y="106.3">EN</text>
<text x="113.9" y="104.1" transform="rotate(-90 113.9 104.1)">Vcc</text>
<text x="114" y="106.3">OUT</text>
<text x="129.7" y="107.5">JP2</text>
<text x="176.2" y="103.7">74LS193</text>
<text x="113.9" y="110.2" transform="rotate(-90 113.9 110.2)">GND</text>
<text x="116.2" y="112.6">20MHz</text>
<text x="129.5" y="110.1">16MHz/20MHz</text>
<text x="166.9" y="111.4">B</text>
<text x="166.9" y="113.9">C</text>
<text x="166.9" y="108.8">A</text>
<text x="174.9" y="109.7" transform="rotate(-90 174.9 109.7)">VCC</text>
<text x="178.3" y="111.4">QB</text>
<text x="178.3" y="113.9">QC</text>
<text x="178.5" y="108.8">QA</text>
<text x="231.6" y="113.9">+5V</text>
<text x="58.9" y="116.4">GND</text>
<text x="115.5" y="119">X2</text>
<text x="166.9" y="116.4">D</text>
<text x="178.3" y="116.4">QD</text>
<text x="235.9" y="119">U5</text>
<text x="108.2" y="125.3">EN</text>
<text x="113.9" y="123.1" transform="rotate(-90 113.9 123.1)">Vcc</text>
<text x="114" y="125.3">OUT</text>
<text x="166.9" y="121.5">~{LOAD}</text>
<text x="178.3" y="121.5">~{CO}</text>
<text x="235.9" y="121.5">74LS573</text>
<text x="256.5" y="125.3">D0</text>
<text x="264.4" y="120.2">RN2</text>
<text x="265.1" y="122.8">1K</text>
<text x="113.9" y="129.3" transform="rotate(-90 113.9 129.3)">GND</text>
<text x="116.2" y="131.7">16MHz</text>
<text x="166.9" y="131.7">CLR</text>
<text x="166.9" y="129.1">DOWN</text>
<text x="166.9" y="126.6">UP</text>
<text x="178.3" y="126.6">~{BO}</text>
<text x="227.1" y="126.6">D0</text>
<text x="227.1" y="129.1">D1</text>
<text x="227.1" y="131.7">D2</text>
<text x="234.5" y="128" transform="rotate(-90 234.5 128)">VCC</text>
<text x="237.5" y="131.7">Q2</text>
<text x="237.5" y="129.1">Q1</text>
<text x="237.5" y="126.6">Q0</text>
<text x="256.5" y="130.4">D2</text>
<text x="256.5" y="127.9">D1</text>
<text x="275.6" y="126.6">GND</text>
<text x="48.2" y="136.8">100R</text>
<text x="49.5" y="134.2">R1</text>
<text x="56.7" y="135.5">RESET</text>
<text x="57.7" y="132.9">SW1</text>
<text x="66.6" y="136.8">10K</text>
<text x="67.2" y="134.2">R2</text>
<text x="174.9" y="132.8" transform="rotate(-90 174.9 132.8)">GND</text>
<text x="227.1" y="134.2">D3</text>
<text x="227.1" y="136.8">D4</text>
<text x="237.5" y="136.8">Q4</text>
<text x="237.5" y="134.2">Q3</text>
<text x="256.5" y="132.9">D3</text>
<text x="256.5" y="135.5">D4</text>
<text x="67.6" y="143.1">D1</text>
<text x="76.2" y="140.6">+5V</text>
<text x="111" y="138">GND</text>
<text x="209.7" y="143.1">74LS02</text>
<text x="211.4" y="140.6">U3B</text>
<text x="227.1" y="139.3">D5</text>
<text x="227.1" y="141.8">D6</text>
<text x="237.5" y="141.8">Q6</text>
<text x="237.5" y="139.3">Q5</text>
<text x="256.5" y="140.6">D6</text>
<text x="256.5" y="138">D5</text>
<text x="256.5" y="143.1">D7</text>
<text x="65.9" y="145.6">BAT42</text>
<text x="121.2" y="146.9">+5V</text>
<text x="172" y="144.4">GND</text>
<text x="227.1" y="149.5">Load</text>
<text x="227.1" y="144.4">D7</text>
<text x="237.5" y="144.4">Q7</text>
<text x="68.6" y="154.5">C2</text>
<text x="125.7" y="154.5">R3</text>
<text x="146.1" y="152">J2</text>
<text x="146.1" y="154.5">Conn_02x05_Odd_Even</text>
<text x="227.1" y="152">OE</text>
<text x="234.5" y="152.7" transform="rotate(-90 234.5 152.7)">GND</text>
<text x="68.6" y="157.1">1uf</text>
<text x="125.7" y="157.1">3.3K</text>
<text x="59.6" y="166">SW2A SW_DPDT_x2</text>
<text x="62.7" y="163.4">GND</text>
<text x="231.6" y="164.7">GND</text>
<text x="38.9" y="171">Barrel_Jack</text>
<text x="43.3" y="168.5">J1</text>
<text x="59.6" y="168.5">SW2B SW_DPDT_x2</text>
<text x="74.9" y="172.3">C3</text>
<text x="81.3" y="172.3">C4</text>
<text x="87.6" y="172.3">C5</text>
<text x="94" y="172.3">C6</text>
<text x="100.3" y="172.3">C7</text>
<text x="106.7" y="172.3">C8</text>
<text x="119.9" y="169.8">+5V</text>
<text x="143.5" y="173.6">470R</text>
<text x="144.7" y="171">R4</text>
<text x="152.3" y="173.6">D2</text>
<text x="156.7" y="173.6">POWER</text>
<text x="24.1" y="178.7">H3</text>
<text x="134.3" y="177.4">+5V</text>
<text x="24.1" y="181.2">MountingHole</text>
<text x="24.1" y="185">H2</text>
<text x="73.7" y="181.2">100uf</text>
<text x="80" y="181.2">100nf</text>
<text x="86.4" y="181.2">100nf</text>
<text x="92.7" y="181.2">100nf</text>
<text x="99.1" y="181.2">100nf</text>
<text x="105.4" y="181.2">100nf</text>
<text x="119.9" y="185">GND</text>
<text x="155.4" y="182.5">GND</text>
<text x="24.1" y="187.6">MountingHole</text>
<text x="24.1" y="191.4">H1</text>
<text x="24.1" y="193.9">MountingHole</text>
</g>
<g font-size="1.8" fill="#a90000">
<text x="45" y="32.5">1</text>
<text x="52.6" y="32.5">2</text>
<text x="213.3" y="32.8">10</text>
<text x="213.9" y="35.3">9</text>
<text x="223.3" y="30.5" transform="rotate(-90 223.3 30.5)">28</text>
<text x="231.1" y="32.8">11 D0</text>
<text x="231.1" y="32.8">11</text>
<text x="231.1" y="35.3">12</text>
<text x="43.8" y="41.7">26</text>
<text x="60.7" y="37.5" transform="rotate(-90 60.7 37.5)">11</text>
<text x="75.5" y="41.7">30</text>
<text x="111.1" y="41.4">1</text>
<text x="213.9" y="40.4">7</text>
<text x="213.9" y="37.8">8</text>
<text x="231.1" y="37.8">13</text>
<text x="231.1" y="40.4">15</text>
<text x="75.5" y="44.2">31</text>
<text x="75.5" y="46.7">32</text>
<text x="213.9" y="45.5">5</text>
<text x="213.9" y="42.9">6</text>
<text x="231.1" y="42.9">16</text>
<text x="231.1" y="45.5">17</text>
<text x="44.4" y="49.3">6</text>
<text x="75.5" y="49.3">33</text>
<text x="75.5" y="51.8">34</text>
<text x="102.8" y="51.5">6</text>
<text x="213.3" y="53.1">25</text>
<text x="213.9" y="50.5">3</text>
<text x="213.9" y="48">4</text>
<text x="231.1" y="48">18</text>
<text x="231.1" y="50.5">19</text>
<text x="43.8" y="59.4">16</text>
<text x="43.8" y="56.9">17</text>
<text x="75.5" y="54.4">35</text>
<text x="75.5" y="56.9">36</text>
<text x="75.5" y="59.4">37</text>
<text x="213.3" y="58.2">21</text>
<text x="213.3" y="55.6">24</text>
<text x="249.1" y="54.4">8</text>
<text x="249.1" y="59.4">9</text>
<text x="259.7" y="56.9">10</text>
<text x="75.5" y="62">38</text>
<text x="75.5" y="64.5">39</text>
<text x="213.3" y="60.7">23</text>
<text x="213.3" y="65.8">26</text>
<text x="213.9" y="63.2">2</text>
<text x="43.8" y="67.1">27</text>
<text x="43.8" y="69.6">28</text>
<text x="75.5" y="67.1">40</text>
<text x="76.1" y="69.6">1</text>
<text x="213.3" y="68.3">27</text>
<text x="213.9" y="70.9">1</text>
<text x="43.8" y="74.7">18</text>
<text x="43.8" y="72.1">24</text>
<text x="76.1" y="72.1">2</text>
<text x="76.1" y="74.7">3</text>
<text x="76.1" y="77.2">4</text>
<text x="176.7" y="73.4">2</text>
<text x="187.9" y="75.9">1</text>
<text x="191.3" y="75.9">11</text>
<text x="213.3" y="75.9">20</text>
<text x="243.8" y="74.7">14</text>
<text x="264.7" y="74.7">7</text>
<text x="76.1" y="79.8">5</text>
<text x="176.7" y="78.5">3</text>
<text x="191.3" y="81">12</text>
<text x="202.5" y="78.5">13</text>
<text x="213.3" y="78.5">22</text>
<text x="223.3" y="83.9" transform="rotate(-90 223.3 83.9)">14</text>
<text x="43.8" y="89.9">19</text>
<text x="43.8" y="84.8">21</text>
<text x="43.8" y="87.4">22</text>
<text x="75.5" y="89.9">12</text>
<text x="75.5" y="84.8">14</text>
<text x="75.5" y="87.4">15</text>
<text x="43.8" y="92.5">20</text>
<text x="76.1" y="95">7</text>
<text x="76.1" y="92.5">8</text>
<text x="43.8" y="100.1">25</text>
<text x="75.5" y="100.1">10</text>
<text x="76.1" y="97.5">9</text>
<text x="112.8" y="99.8" transform="rotate(-90 112.8 99.8)">8</text>
<text x="43.8" y="102.6">23</text>
<text x="75.5" y="102.6">13</text>
<text x="106" y="105.2">1</text>
<text x="118.7" y="105.2">5</text>
<text x="162.5" y="107.7">15</text>
<text x="173.7" y="104.2" transform="rotate(-90 173.7 104.2)">16</text>
<text x="183.4" y="107.7">3</text>
<text x="60.7" y="109.9" transform="rotate(-90 60.7 109.9)">29</text>
<text x="112.8" y="112.5" transform="rotate(-90 112.8 112.5)">4</text>
<text x="127.7" y="109.9" transform="rotate(-90 127.7 109.9)">3</text>
<text x="162.5" y="112.8">10</text>
<text x="163.1" y="110.2">1</text>
<text x="183.4" y="110.2">2</text>
<text x="183.4" y="112.8">6</text>
<text x="112.8" y="118.8" transform="rotate(-90 112.8 118.8)">8</text>
<text x="127.6" y="116.3">2</text>
<text x="163.1" y="115.3">9</text>
<text x="183.4" y="115.3">7</text>
<text x="106" y="124.2">1</text>
<text x="118.7" y="124.2">5</text>
<text x="127.7" y="120.1" transform="rotate(-90 127.7 120.1)">1</text>
<text x="162.5" y="120.4">11</text>
<text x="163.1" y="125.5">5</text>
<text x="182.8" y="120.4">12</text>
<text x="182.8" y="125.5">13</text>
<text x="222.8" y="125.5">2</text>
<text x="233.4" y="122" transform="rotate(-90 233.4 122)">20</text>
<text x="242.5" y="125.5">19</text>
<text x="112.8" y="131.5" transform="rotate(-90 112.8 131.5)">4</text>
<text x="162.5" y="130.6">14</text>
<text x="163.1" y="128">4</text>
<text x="222.8" y="128">3</text>
<text x="222.8" y="130.6">4</text>
<text x="242.5" y="130.6">17</text>
<text x="242.5" y="128">18</text>
<text x="269.8" y="127.7">1</text>
<text x="173.7" y="136.6" transform="rotate(-90 173.7 136.6)">8</text>
<text x="222.8" y="133.1">5</text>
<text x="222.8" y="135.6">6</text>
<text x="242.5" y="135.6">15</text>
<text x="242.5" y="133.1">16</text>
<text x="222.8" y="138.2">7</text>
<text x="222.8" y="140.7">8</text>
<text x="222.8" y="143.3">9</text>
<text x="242.5" y="143.3">12 D10</text>
<text x="242.5" y="140.7">13</text>
<text x="242.5" y="138.2">14</text>
<text x="133.1" y="148.7" transform="rotate(-90 133.1 148.7)">2</text>
<text x="135.6" y="148.7" transform="rotate(-90 135.6 148.7)">4</text>
<text x="138.2" y="148.7" transform="rotate(-90 138.2 148.7)">6</text>
<text x="140.7" y="148.7" transform="rotate(-90 140.7 148.7)">8</text>
<text x="143.3" y="149.3" transform="rotate(-90 143.3 149.3)">10</text>
<text x="207.2" y="145.8">5</text>
<text x="218.4" y="148.3">4</text>
<text x="222.2" y="148.3">11</text>
<text x="261.5" y="145.5">9</text>
<text x="207.2" y="150.9">6</text>
<text x="222.8" y="150.9">1</text>
<text x="133.1" y="157.6" transform="rotate(-90 133.1 157.6)">1</text>
<text x="135.6" y="157.6" transform="rotate(-90 135.6 157.6)">3</text>
<text x="138.2" y="157.6" transform="rotate(-90 138.2 157.6)">5</text>
<text x="140.7" y="157.6" transform="rotate(-90 140.7 157.6)">7</text>
<text x="143.3" y="157.6" transform="rotate(-90 143.3 157.6)">9</text>
<text x="233.4" y="157.5" transform="rotate(-90 233.4 157.5)">10</text>
<text x="50.1" y="173.7">1</text>
<text x="65.3" y="173.4">1</text>
<text x="50.1" y="178.8">2</text>
<text x="57.7" y="178.5">5</text>
<text x="57.7" y="176">2</text>
<text x="65.3" y="176">4</text>
<text x="65.3" y="178.5">3</text>
<text x="65.3" y="181.1">6</text>
</g>
<g font-size="1.8" fill="#0f0f0f">
<text x="210.9" y="35.2">A1</text>
<text x="210.9" y="32.7">A010</text>
<text x="37.2" y="41.6">~{RESET}</text>
<text x="78.7" y="41.6">A0</text>
<text x="99.3" y="41.6">~{NMI}</text>
<text x="210.9" y="37.8">A2</text>
<text x="210.9" y="40.3">A3</text>
<text x="78.7" y="44.1">A1</text>
<text x="78.7" y="46.6">A2</text>
<text x="98.3" y="44.1">~{HALT}</text>
<text x="98.6" y="46.6">~{WAIT}</text>
<text x="210.9" y="42.8">A4</text>
<text x="210.9" y="47.9">A6</text>
<text x="210.9" y="45.4">A5</text>
<text x="39.4" y="49.2">~{CLK}6</text>
<text x="78.7" y="49.2">A3</text>
<text x="78.7" y="51.7">A4</text>
<text x="96.3" y="49.2">~{BUSRQ}</text>
<text x="210.9" y="53">A825</text>
<text x="210.9" y="50.5">A7</text>
<text x="39.6" y="56.8">~{NMI}</text>
<text x="40.1" y="59.3">~{INT}</text>
<text x="78.7" y="54.3">A5</text>
<text x="78.7" y="56.8">A6</text>
<text x="78.7" y="59.3">A7</text>
<text x="209.6" y="58.1">A10</text>
<text x="210.9" y="55.5">A924</text>
<text x="78.7" y="64.4">A9</text>
<text x="78.7" y="61.9">A8</text>
<text x="209.6" y="65.7">A13</text>
<text x="209.6" y="60.6">A11</text>
<text x="209.6" y="63.2">A12</text>
<text x="78.7" y="67">A10</text>
<text x="78.7" y="69.5">A11</text>
<text x="209.6" y="68.2">A14</text>
<text x="209.6" y="70.8">A15</text>
<text x="38.6" y="74.6">~{HALT}</text>
<text x="38.9" y="72">~{WAIT}</text>
<text x="78.7" y="72">A12</text>
<text x="78.7" y="77.1">A14</text>
<text x="78.7" y="74.6">A13</text>
<text x="169.9" y="73.3">~{MREQ}2</text>
<text x="78.7" y="79.7">A15</text>
<text x="172.5" y="78.4">~{RD}3</text>
<text x="37.8" y="89.8">~{MREQ}</text>
<text x="40.3" y="87.3">~{WR}</text>
<text x="40.4" y="84.7">~{RD}</text>
<text x="78.7" y="89.8">D2</text>
<text x="78.7" y="87.3">D1</text>
<text x="78.7" y="84.7">D0</text>
<text x="38.4" y="92.4">~{IORQ}</text>
<text x="78.7" y="94.9">D4</text>
<text x="78.7" y="92.4">D3</text>
<text x="36.6" y="100">~{BUSRQ}</text>
<text x="78.7" y="100">D6</text>
<text x="78.7" y="97.4">D5</text>
<text x="78.7" y="102.5">D7</text>
<text x="186.7" y="107.6">F/2</text>
<text x="129.5" y="114">F_FULL</text>
<text x="186.7" y="110.1">F/4</text>
<text x="186.7" y="112.7">F/8</text>
<text x="186.7" y="115.2">F/16</text>
<text x="154.6" y="125.4">F_FULL</text>
<text x="218.3" y="125.4">D0</text>
<text x="72.4" y="127.9">~{RESET}</text>
<text x="218.3" y="130.5">D2</text>
<text x="218.3" y="127.9">D1</text>
<text x="218.3" y="135.5">D4</text>
<text x="218.3" y="133">D3</text>
<text x="218.3" y="143.2">D7</text>
<text x="218.3" y="140.6">D6</text>
<text x="218.3" y="138.1">D5</text>
<text x="133" y="146.1" transform="rotate(-90 133 146.1)">F_FULL</text>
<text x="135.5" y="146.1" transform="rotate(-90 135.5 146.1)">F/2</text>
<text x="138.1" y="146.1" transform="rotate(-90 138.1 146.1)">F/4</text>
<text x="140.6" y="146.1" transform="rotate(-90 140.6 146.1)">F/8</text>
<text x="143.2" y="146.1" transform="rotate(-90 143.2 146.1)">F/16</text>
<text x="202.8" y="145.7">~{WR}5</text>
<text x="201" y="150.8">~{IORQ}6</text>
</g>
<text font-size="1.8" fill="#009600" x="118.1" y="158.4">~{CLK}</text>
</svg>
